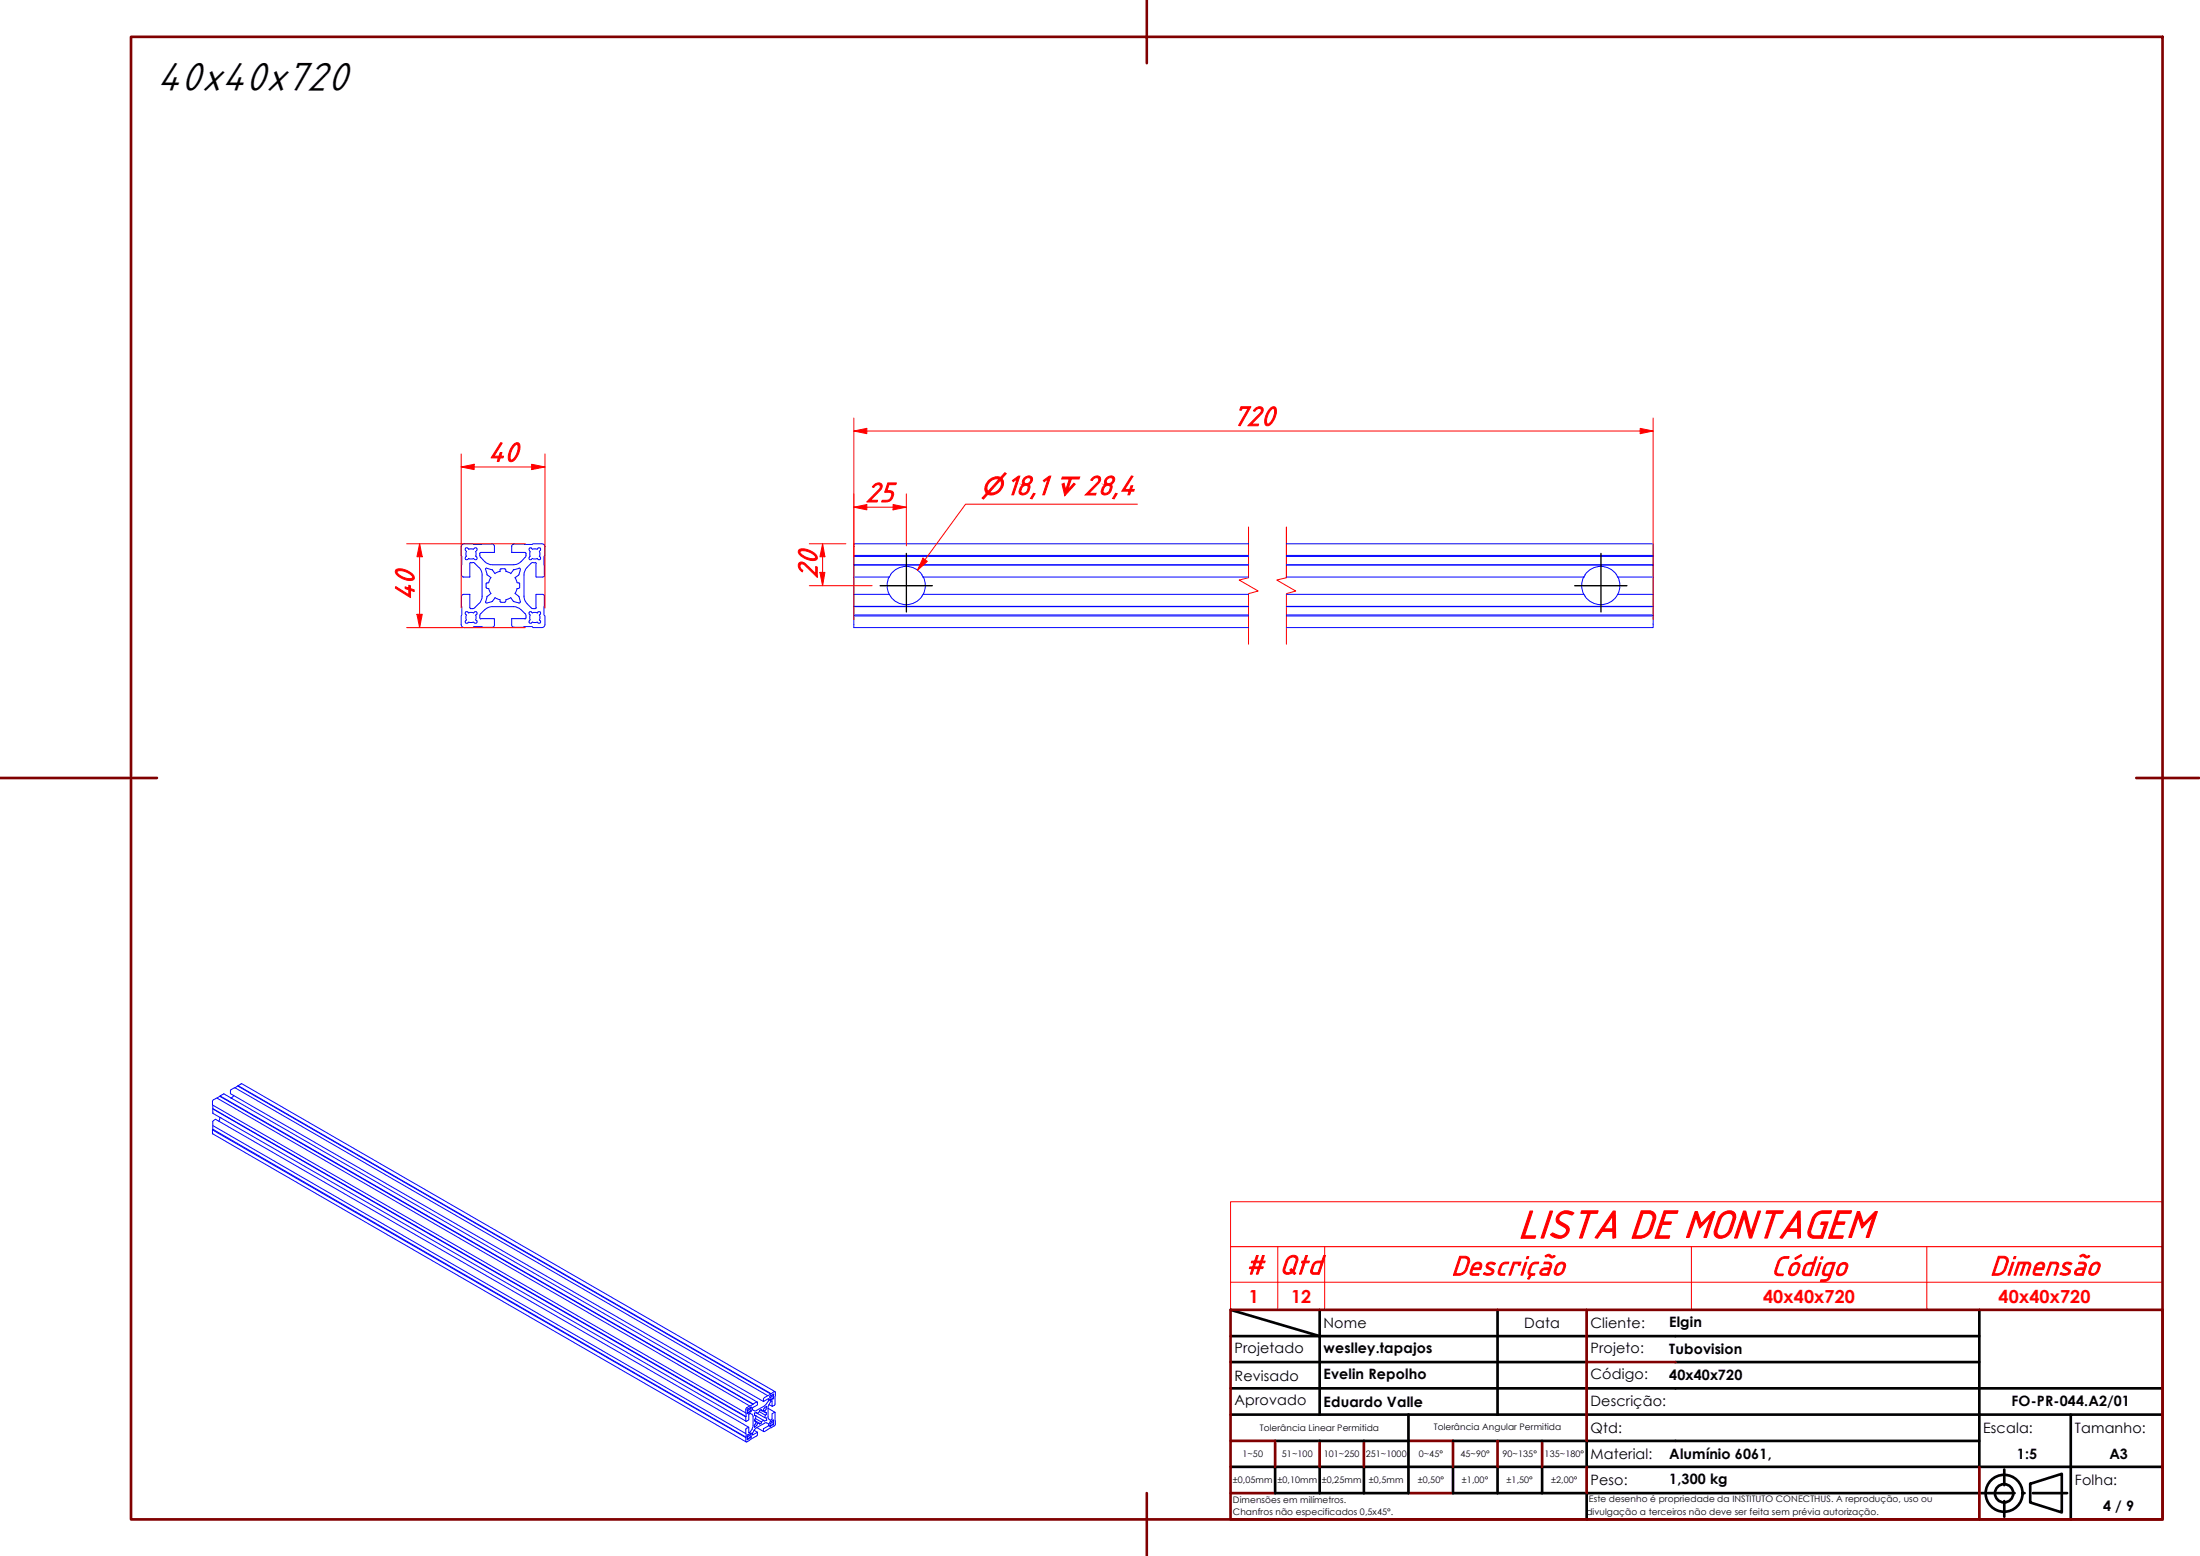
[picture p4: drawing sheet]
<svg xmlns="http://www.w3.org/2000/svg" width="420mm" height="297mm" viewBox="0 0 420 297" stroke-linecap="round" stroke-linejoin="round" font-family="sans-serif">
<!-- layer: Visible ABNT -->
<g fill="none" stroke="#00f" stroke-width=".19">
<path d="M88.1 119.2a.6 .6 0 0 0 .6 .6h1.6l.2-.2 3.5 .1M88.1 104.4v1.6l.1 .2-.1 3.5M88.1 109.7l.1 .3 .4 .2M88.1 113.8l.1 3.6-.1 .2v1.6M88.5 113.5h1.2M88.5 110.2h1.2M88.6 113.5l-.4 .2-.1 .2M88.9 105.1l.2 .2-.1 .3 .1 .6M88.9 118.5a.29 .29 0 0 0 0 .4 .29 .29 0 0 0 .4 0M88.9 106.4a.29 .29 0 0 0 0 .4 .29 .29 0 0 0 .4 0M89.1 118.3l-.2 .2M89.1 106.2l-.2 .1"/>
<path d="M89.5 118.7l.3 .1 .6-.1M89.5 106.6l.3 .1 .6-.1M89.5 117l.6-.1 .3 .1M89.5 104.9l.6-.1 .3 .1M89.5 117l-.2-.2a.3 .3 0 0 0-.4 .1 .3 .3 0 0 0 0 .4l.2 .1-.1 .3 .1 .6M89.5 104.8l-.2-.1a.29 .29 0 0 0-.4 0 .29 .29 0 0 0 0 .4M89.5 118.8l-.2 .1M89.5 106.6l-.2 .2M89.7 107.6v2.5M89.7 113.5v2.5M89.7 110.1v.1M89.7 116l.2 .2"/>
<path d="M89.9 107.4h.4M89.9 107.4l-.2 .2M90.3 107.4l.4 .1M90.4 117l.2-.2a.29 .29 0 0 1 .4 0 .29 .29 0 0 1 0 .5l-.1 .1M90.4 104.8l.2-.1a.29 .29 0 0 1 .4 0 .29 .29 0 0 1 0 .4M90.4 118.8l.2 .1M90.4 106.6l.2 .2M90.7 107.6l.7 .7M90.8 117.4l.1 .6-.1 .3M90.8 105.3l.1 .6-.1 .3M90.9 118.3l.2 .2M90.9 106.2l.2 .1"/>
<path d="M91 118.5a.29 .29 0 0 1 0 .4 .29 .29 0 0 1-.4 0M91 106.4a.29 .29 0 0 1 0 .4 .29 .29 0 0 1-.4 0M91.1 105.1l-.2 .2M91.4 115.2l-.8 .9-.7 .1M91.5 108.3a2 2 0 0 1 .6 1.4v4.1a2 2 0 0 1-.6 1.4M91.6 117.6v.3M91.6 117.9l.3 .3M91.6 106l.2 .4a2.8 2.8 0 0 0 2.2 1.4M91.8 117.1l-.2 .5M91.9 118.1h2.5M92.7 114.8l.2 .3 1-.2M92.8 108.8l.2 .9"/>
<path d="M92.8 112.1l.5 .3M92.9 111.4v.7M93 109.7l.1 .1M93 108.5h-.2l-.1 .2M93 113.9l-.2 1M93 108.5l.9 .3M93 111.2l-.2 .2M93.1 113.8l-.1 .1M93.1 109.8l.7 .5M93.3 112.4l.4 .9M93.3 111.2l-.3 .1M93.7 110.3l-.4 .9"/>
<path d="M93.8 113.3l-.7 .5M93.9 108.7l.2 .1M94 103.9h-3.5l-.2-.1h-1.7a.6 .6 0 0 0-.5 .6M94 103.9l.4 .2v.2v1.2M94 115.8a2.7 2.7 0 0 0-2.2 1.3M94 115.8h4.1M94 107.8h4.1M94 108.8l.6 .7M94.4 105.4l-2.5 .1-.3 .2v.3M94.4 118.2v1.1l-.2 .4h-.2M95.5 109.1l-1 .4M95.5 109.1v-.3l.2-.2h.8l.1 .5"/>
<path d="M96.6 109.1l.9 .4M97.7 105.4l.1 .1M97.7 118.2v1.1l.2 .4 3.8-.1 .1 .2h1.6a.6 .6 0 0 0 .7-.6M97.7 105.5h2.6M98 108.8l-.5 .7M98.1 115.8a2.7 2.7 0 0 1 2.2 1.3M98.1 114.8l-.6-.7-.9 .4-.2 .5h-.7l-.2-.2v-.3l-.9-.4-.7 .7M98.1 108.7l-.1 .1M98.4 113.3l.7 .5M98.7 111.2l.4 .1M98.7 112.4l-.3 .9M99 113.8l.4 1.1"/>
<path d="M99.1 111.2l.1 .2M99.1 109.8l-.7 .5 .3 .9M99.1 108.5h.2l.1 .2M99.1 108.5l-.9 .3M99.2 111.4v.7M99.2 112.1l-.5 .3M99.4 114.8l-.2 .3-1-.2M99.4 108.8l-.4 1M100.2 105.5l.3 .2v.3M100.3 118.1h-2.6M100.3 117.1l.2 .5M100.5 106l-.2 .4a2.88 2.88 0 0 1-2.2 1.4"/>
<path d="M100.5 117.9l-.3 .3M100.5 117.6v.3M100.6 115.2l.9 .9 .7 .1M101.1 117.3l.1 .1M101.1 105.1l.1 .2M101.1 118.5a.29 .29 0 0 0 0 .4 .29 .29 0 0 0 .4 0M101.1 106.4a.29 .29 0 0 0 0 .4 .29 .29 0 0 0 .4 0M101.2 118.3l-.1 .2M101.2 106.2l-.1 .1M101.3 117.4l-.1 .3 .1 .6M101.3 105.3l-.1 .3 .1 .6M101.4 107.6a2.93 2.93 0 0 0-1.3 2.2v4a2 2 0 0 0 .6 1.4"/>
<path d="M101.5 116.8l.2 .2M101.5 104.6l.2 .2M101.5 116.8a.29 .29 0 0 0-.4 0 .29 .29 0 0 0 0 .5M101.5 104.7a.29 .29 0 0 0-.4 0 .29 .29 0 0 0 0 .4M101.7 118.8l-.2 .1M101.7 106.6l-.2 .2M101.7 118.7l.3 .1 .6-.1M101.7 106.6l.3 .1 .6-.1 .1 .2M101.7 117l.6-.1 .3 .1 .1-.2a.3 .3 0 0 1 .5 0 .3 .3 0 0 1 0 .5l-.2 .1M101.7 104.9l.6-.1 .3 .1M101.8 107.4l-.4 .1M101.9 107.4h.3"/>
<path d="M102.2 107.4l.2 .2M102.4 110.1l1.2 .1M102.4 107.6v2.5M102.4 113.5v2.5M102.4 116l-.2 .2M102.6 104.8l.2-.1a.29 .29 0 0 1 .4 0 .29 .29 0 0 1 0 .4M102.6 118.8l.1 .1M103 118.3l.2 .2M103 106.2l.2 .1M103 117.4l.1 .6-.1 .3M103 105.3l.1 .6-.1 .3M103.2 118.5a.29 .29 0 0 1 0 .4 .29 .29 0 0 1-.4 0"/>
<path d="M103.2 106.4a.29 .29 0 0 1 0 .4 .29 .29 0 0 1-.4 0M103.2 105.1l-.2 .2M103.6 113.5h-1.2M103.6 113.5h.2l.2 .4M103.9 113.8v3.6l.2 .2v1.6M104 109.7l-.2 .4-.2 .1M104.1 104.4v1.6l-.2 .2v3.5M104.1 104.4a.6 .6 0 0 0-.6-.6h-1.7l-.1 .1h-3.6l-.3 .2-.1 .2v1.2M163.1 113.5h6.8l.2 .3M163.1 117.6h75.3M163.1 117.4h75.3M163.1 115.8h75.3"/>
<path d="M163.1 115.7h75.3M163.1 107.8h75.3M163.1 106.2h75.3M163.1 106h75.3M169.8 110.1a3.7 3.7 0 0 0 0 3.4M170.1 113.9a3.7 3.7 0 0 0 6 0M170.1 109.7a3.7 3.7 0 0 1 6 0M170.1 109.7l-.2 .5h-6.8M176 109.7l.3 .5h62.1M176.3 110.1a3.7 3.7 0 0 1 0 3.4M238.4 113.5h-62.1l-.3 .3M238.4 107.9h-75.3v11.9h75.3"/>
<path d="M238.4 103.8h-75.3v4.1M245.7 113.5h56.8l.3 .3M245.7 103.8h70v16h-70M245.7 117.6h70M245.7 117.4h70M245.7 115.8h70M245.7 115.7h70M245.7 107.8h70M245.7 106.2h70M245.7 106h70M245.7 107.9h70M302.5 110.1a3.7 3.7 0 0 0 0 3.4"/>
<path d="M302.7 113.9a3.7 3.7 0 0 0 6 0M302.7 109.7a3.6 3.6 0 0 1 6.2 .5h6.8M302.8 109.7l-.3 .5h-56.8M309 110.1a3.7 3.7 0 0 1 0 3.4M315.7 113.5h-6.8l-.2 .3M40.6 215.7v.8l101.9 58.8M40.6 211v.6l101.9 58.8M40.6 211.6l101.8 58.9M40.6 211.7v.8l101.9 58.8M40.6 214.9v.7l101.9 58.8M40.6 215.6v.1l101.8 58.7M42 213.3h.1"/>
<path d="M42 213.3l-.2 .7M42 209.3l-.5 .3M42 209.2l101.8 58.9M44.1 209.7h.1M44.6 209.1l-.5 .6M45.4 207.3l-.6 .4M45.5 207.2l101.7 58.9M142.7 269.6v.3l.2-.2M142.7 269.2v.4M142.7 274.6v.3l.2-.3M142.7 274.2v.4M142.7 274.2l.6 .2"/>
<path d="M142.7 274.6h.2M142.7 269.2l.6 .3M142.7 269.6l.2 .1M142.9 269h-.2v.2M142.9 273.9a.16 .16 0 0 0-.2 0 .16 .16 0 0 0 0 .3M142.9 269l.5 .2M142.9 273.9l.5 .3M143 272.5l-101.9-58.8-.5 .3v.9l101.8 58.8M143.2 268.4l-101.8-58.8-.8 .6v.7l101.8 58.8M143.3 269.5l-.4 .2M143.3 268.8l-.4 .2M143.3 268.8l.2-.2-.1 .2"/>
<path d="M143.3 274.4l-.4 .2M143.3 273.7l-.4 .2M143.3 273.7l.1-.2v.3M143.3 273.7l.1 .1M143.3 268.8h.1M143.4 269.2l.1 .1-.1 .2h-.1M143.4 268.8v.4M143.4 273.8v.4M143.4 274.2l.1 .1-.1 .2-.1-.1M144 273l-.3 .6v.3l1-.5M144 273l.7 .4M144.3 270.8l.1-.5 1.4 .8"/>
<path d="M144.3 270.8l-.2 .1 .1 .4-.1-.2M144.3 270.8l1.1 .6v.3l-.3 .1-.1-.1M144.4 269.7l.3 .2-.2-.2h-.4v.5l.3 .1-.3-.1M144.4 271.6l-.1-.3 .7 .4M144.4 271.6l.3 .1-.2 .4-.4 .4v-.5zM144.5 272.5l-.5 .5M144.5 272.5l1.4 .8M144.6 267.6l-101.8-58.8-.8 .4 101.8 58.8M144.7 271.7h.3M145 269.5l-.3 .4 1.3 .7M145 269.5l1.2 .7 .2-.1v-.4h-.2M145.3 269.2l.1 .1v-.2l-.3 .1-.1 .3"/>
<path d="M145.8 269.2l-.4 .1 .8 .4M145.8 271.1l-.4 .3M146 268.8l.4-.3-.4 .9-.2-.2zM146 269.4l.2 .3M146 270.6l.3 .1 .1 .4-.4 .2-.2-.2M146.2 270.2l-.2 .4M146.3 270.7h.1M146.6 266.4l-101.8-58.8-.7 .5-.1 .7 101.9 58.8M146.7 268.8v1.9l.4 .4 .3-.2v-1l.6-.3v2.5l-2 1.2-.2-.1v-.5l.9-.5v-.4l-.4-.2h-.2l-1.6 .9M146.7 268.8l1.3 .8M146.9 268.1l-.2 .7M146.9 268.1l.5-.7v1.1l.6-.4v-2.4h-.2l-1.9 1.2-.1 .6 .9-.5v.4l-.7 1-1.5 .8a.52 .52 0 0 1-.8-.4l1-.6v-.6l-2.1 1.1-.2 .3v2.3l.6-.2 .1-1.2 .2-.1 .5 .4v2.1l-.2 .5-.5 .7-.1-1-.6 .3v2.4l.2 .1 1.9-1.2 .2-.1v-.6"/>
<path d="M146.9 268.1l.6 .4M147.1 267.1l-.1 .3 .3-.2M147.1 266.7v.4M147.1 272.1l-.1 .2 .3-.2M147.1 271.7v.4M147.1 271.7l.5 .3M147.1 272.1h.2M147.1 266.7l.5 .3M147.1 267.1l.2 .1M147.3 266.5l-.3 .1 .1 .1M147.3 271.4l-.3 .1 .1 .2M147.3 271.4l.4 .3"/>
<path d="M147.3 266.5l.4 .2M147.6 266.3l.2-.2-.1 .3M147.6 267l-.3 .2M147.6 266.3l-.3 .2M147.6 271.3l.2-.2-.1 .2M147.6 272l-.3 .1M147.6 271.3l-.3 .1M147.6 271.3h.1M147.6 266.3l.1 .1M147.7 266.4v.3M147.7 266.7l.1 .2-.2 .1M147.7 271.3v.4"/>
<path d="M147.7 271.7l.1 .3h-.2M148 265.7l-101.8-58.8-.7 .3 101.8 58.9"/>
</g>
<!-- layer: Linha Corte (ABNT) -->
<path d="M238.4 110.3v-9.7v9.7l-1.7 .4 3.6 2.1-1.9 .5v9.7M245.7 110.3v-9.7v9.7l-1.9 .4 3.7 2.1-1.8 .5v9.7" fill="none" stroke="#f00" stroke-width=".19"/>
<path d="M244 238v12M253 238v12M323 238v12M368 238v12M413 238v-8.6h-178v20.6h178v-5.2h-178" fill="none" stroke="#f00" stroke-width=".19"/>
<path d="M235 238h178v6.8" fill="none" stroke="#f00" stroke-width=".22"/>
<!-- layer: Borda A3/A4 (ABNT) -->
<g fill="none" stroke="#800000" stroke-width=".51">
<path d="M25 7h388v283.1h-388zM219 0v12.1M0 148.5h30M408 148.5h12M235 250h178v40.1h-178zM303 250v25.1M235 275.1h8.5v4.9M252 275.1v4.9M260.5 275.1v4.9M269 275.1h8.5v4.9M286 275.1v4.9M294.5 275.1v4.9"/>
<path d="M303 260h17M219 285v12M235 285h8.5M269 285h8.5M303 280v5M378 280v10.1"/>
</g>
<g fill="none" stroke="#000" stroke-width=".51">
<path d="M235 255.1h143M235 250l17 5.1M252 250v20.1M286 250v10M378 250v30M235 260h51M235 265h178M235 270.1h178M243.5 275.1h25.5M269 270.1v14.9h-25.5v-5M277.5 275.1h25.5M286 260h17"/>
<path d="M286 260v10.1M303 275.1h75M303 275.1v4.9M320 260h58M395.5 270.1v20M235 280h178M252 280v5M260.5 280v5M277.5 280v5h100.5M286 280v5M294.5 280v5M303 285v5.1"/>
<path d="M378.3 285h6.4M382.8 280.5v3M382.8 286.6v2.9M386.3 285h.4M387.7 283.3l6.1-1.9v7.3l-6.1-1.9zM388.2 285h6.6"/>
<circle cx="382.7" cy="285.1" r="3.5"/>
<circle cx="382.7" cy="285.1" r="1.75"/>
</g>
<path d="M80.1 117.3v2.5" fill="none" stroke="#f00" stroke-width=".19"/>
<path d="M79.6 117.3h1l-.5 2.5z" fill="#f00"/>
<path d="M79.6 117.3h1l-.5 2.5zM80.1 103.8v2.5" fill="none" stroke="#f00" stroke-width=".19"/>
<path d="M80.1 103.8l.5 2.5h-1z" fill="#f00"/>
<path d="M88.1 89.1h2.5M77.7 119.8h22.6M77.7 103.8h22.6M80.1 103.8l.5 2.5h-1zM80.1 106.3v11" fill="none" stroke="#f00" stroke-width=".19"/>
<path d="M88.1 89.1l2.5-.5v1z" fill="#f00"/>
<path d="M88.1 89.1l2.5-.5v1zM101.5 89.1h2.6" fill="none" stroke="#f00" stroke-width=".19"/>
<path d="M101.5 88.6l2.6 .5-2.6 .5z" fill="#f00"/>
<path d="M88.1 86.7v29.4M90.6 89.1h10.9M101.5 88.6l2.6 .5-2.6 .5zM104.1 86.7v29.4M163.1 82.3h2.4" fill="none" stroke="#f00" stroke-width=".19"/>
<path d="M163.1 82.3l2.4-.5v1z" fill="#f00"/>
<path d="M163.1 82.3l2.4-.5v1zM313.2 82.3h2.5" fill="none" stroke="#f00" stroke-width=".19"/>
<path d="M313.2 81.8l2.5 .5-2.5 .5z" fill="#f00"/>
<path d="M163.1 79.8v38.5M315.7 79.8v38.5M165.5 82.3h147.7M313.2 81.8l2.5 .5-2.5 .5zM157.1 109.3v2.5" fill="none" stroke="#f00" stroke-width=".19"/>
<!-- layer: Marca de centro (ISO) -->
<path d="M168.1 111.8h10M173.1 105.6v11.2M300.7 111.8h10M305.8 105.6v11.2" fill="none" stroke="#000" stroke-width=".25"/>
<path d="M156.6 109.3h.9l-.4 2.5z" fill="#f00"/>
<path d="M156.6 109.3h.9l-.4 2.5zM157.1 103.8v2.5" fill="none" stroke="#f00" stroke-width=".19"/>
<path d="M157.1 103.8l.4 2.5h-.9z" fill="#f00"/>
<path d="M170.6 96.8h2.5M154.6 103.8h6.9M154.6 111.8h12M157.1 103.8l.4 2.5h-.9zM157.1 106.3v3" fill="none" stroke="#f00" stroke-width=".19"/>
<path d="M170.6 96.3l2.5 .5-2.5 .5z" fill="#f00"/>
<path d="M163.1 96.8h2.4M170.6 96.3l2.5 .5-2.5 .5z" fill="none" stroke="#f00" stroke-width=".19"/>
<path d="M163.1 96.8l2.4-.5v1z" fill="#f00"/>
<path d="M163.1 96.8l2.4-.5v1zM163.1 94.3v12M165.5 96.8h5.1M173.1 94.3v9.9" fill="none" stroke="#f00" stroke-width=".19"/>
<path d="M176.7 106.9l-1.5 2" fill="none" stroke="#f00" stroke-width=".19"/>
<path d="M176.3 106.5l.8 .7-1.9 1.7z" fill="#f00"/>
<path d="M217.2 96.3h-32.8l-7.7 10.6M176.3 106.5l.8 .7-1.9 1.7z" fill="none" stroke="#f00" stroke-width=".19"/>
<text font-size="8.2" x="30" y="17.2">40x40x720</text>
<text font-size="8.1" fill="#f00" x="289.9" y="236.3">LISTA DE MONTAGEM</text>
<g font-size="5.6" fill="#f00">
<text x="235.4" y="81.2">720</text>
<text x="93.2" y="88.1">40</text>
<text x="165.3" y="95.7">25</text>
<text x="192.1" y="94.4">18,1</text>
<text x="207" y="94.4">28,4</text>
<text x="156" y="110.5" transform="rotate(-90 156 110.5)">20</text>
<text x="79.1" y="114.7" transform="rotate(-90 79.1 114.7)">40</text>
<text x="237.8" y="243.2">#</text>
<text x="244.3" y="243.2">Qtd</text>
<text x="277.2" y="243.4">Descrição</text>
<text x="338.3" y="243.4">Código</text>
<text x="380" y="243.4">Dimensão</text>
</g>
<g font-size="4.8" fill="#f00">
<text x="187.4" y="94.4">⌀</text>
<text x="201.4" y="94.4">↧</text>
</g>
<g font-size="3.4" fill="#f00">
<text x="238.5" y="248.7">1</text>
<text x="246.6" y="248.7">12</text>
<text x="336.7" y="248.7">40x40x720</text>
<text x="381.7" y="248.7">40x40x720</text>
</g>
<g font-size="2.7">
<text x="252.8" y="253.5">Nome</text>
<text x="291.1" y="253.5">Data</text>
<text x="303.8" y="253.5">Cliente:</text>
<text x="318.8" y="253.3">Elgin</text>
<text x="235.8" y="258.3">Projetado</text>
<text x="235.8" y="263.6">Revisado</text>
<text x="252.8" y="258.3">weslley.tapajos</text>
<text x="252.8" y="263.3">Evelin Repolho</text>
<text x="303.8" y="263.3">Código:</text>
<text x="303.8" y="258.3">Projeto:</text>
<text x="318.8" y="263.5">40x40x720</text>
<text x="318.8" y="258.6">Tubovision</text>
<text x="235.8" y="268.3">Aprovado</text>
<text x="252.8" y="268.5">Eduardo Valle</text>
<text x="303.8" y="268.3">Descrição:</text>
<text x="384.2" y="268.4">FO-PR-044.A2/01</text>
<text x="303.8" y="273.5">Qtd:</text>
<text x="378.8" y="273.5">Escala:</text>
<text x="396.2" y="273.5">Tamanho:</text>
<text x="303.8" y="278.6">Material:</text>
<text x="318.8" y="278.5">Alumínio 6061,</text>
<text x="385.2" y="278.5">1:5</text>
<text x="402.8" y="278.6">A3</text>
<text x="303.8" y="283.5">Peso:</text>
<text x="318.8" y="283.3">1,300 kg</text>
<text x="396.2" y="283.6">Folha:</text>
<text x="401.6" y="288.4">4 / 9</text>
</g>
<g font-size="1.7">
<text x="240.6" y="273.2">Tolerância Linear Permitida</text>
<text x="273.8" y="273">Tolerância Angular Permitida</text>
<text x="237.3" y="278.2">1~50</text>
<text x="244.8" y="278.2">51~100</text>
<text x="252.9" y="278.2">101~250</text>
<text x="260.9" y="278.2">251~1000</text>
<text x="271" y="278.2">0~45°</text>
<text x="279" y="278.2">45~90°</text>
<text x="287" y="278.2">90~135°</text>
<text x="295" y="278.2">135~180°</text>
<text x="235.5" y="286.9">Dimensões em milímetros.</text>
<text x="235.5" y="283.1">±0,05mm</text>
<text x="244" y="283.1">±0,10mm</text>
<text x="252.5" y="283.1">±0,25mm</text>
<text x="261.4" y="283.1">±0,5mm</text>
<text x="270.8" y="283.1">±0,50°</text>
<text x="279.2" y="283.1">±1,00°</text>
<text x="287.7" y="283.1">±1,50°</text>
<text x="296.2" y="283.1">±2,00°</text>
<text x="303.5" y="286.8">Este desenho é propriedade da INSTITUTO CONECTHUS. A reprodução, uso ou</text>
<text x="235.5" y="289.2">Chanfros não especificados 0,5x45°.</text>
<text x="303" y="289.2">divulgação a terceiros não deve ser feita sem prévia autorização.</text>
</g>
</svg>
